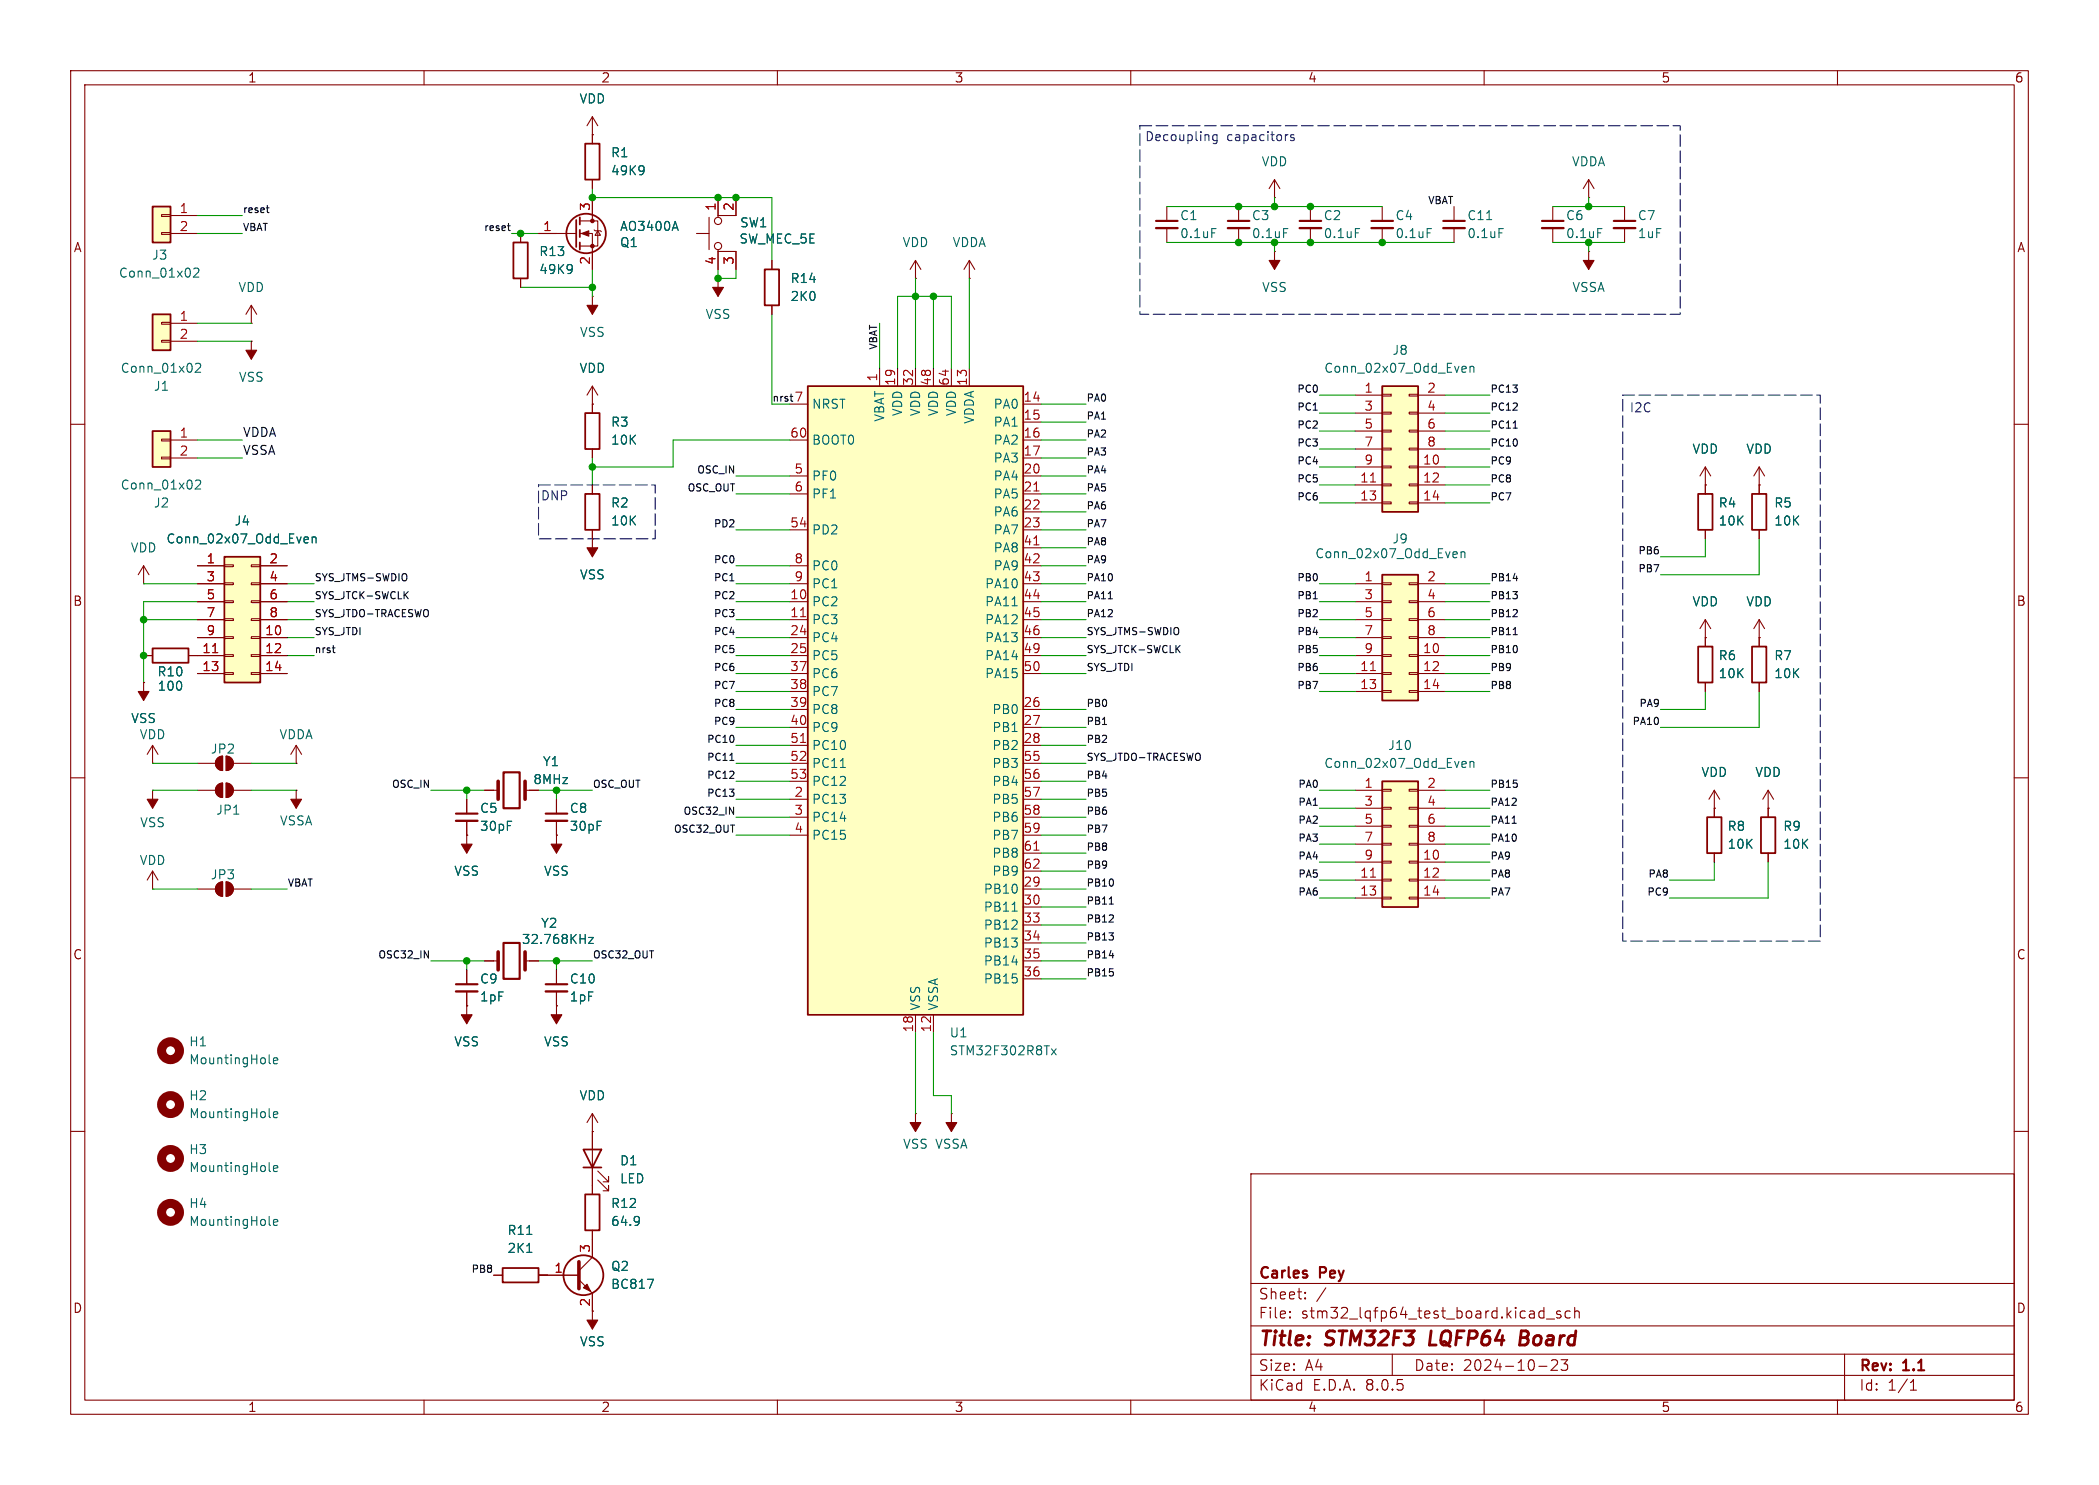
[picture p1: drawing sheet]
<svg xmlns="http://www.w3.org/2000/svg" width="297mm" height="210mm" viewBox="0 0 297 210" stroke-linecap="round" stroke-linejoin="round" font-family="sans-serif">
<g fill="none" stroke="#840000" stroke-width=".15">
<path d="M10 10h277v190h-277zM12 12h273v186h-273zM60 10v2M83.8 19.1h.1M83.8 16.5v3.8M83.8 16.5l-.7 1.3M83.8 16.5l.8 1.3M110 10v2M160 10v2M210 10v2M260 10v2M76.2 33h5.3"/>
<path d="M82 33h1.8v5.1M82 31.2h2.6v3.6h-2.6M83.8 25.4v1.3M83.8 27.9v3.3M84.1 32.5l.1 .1h.8l.1 .2M84.6 32.6l.4 .7h-.8zM10 60h2M83.8 57.2h.1M83.8 54.6l-.7 1.3M83.8 54.6v3.8M83.8 54.6l.8 1.3M285 60h2"/>
<path d="M83.8 63.5v1.3M83.8 68.6v1.3M83.8 74.9v1.3M10 110h2M21.6 108h.1M21.6 111.8h.1M21.6 105.4l-.8 1.3M21.6 105.4v2.6M21.6 111.8v2.5M21.6 105.4l.8 1.3M27.9 108h2.6M27.9 111.8h2.6"/>
<path d="M30.8 107.2l.3-.2 .4-.1v2.1a1.02 1.02 0 0 1-.9-.7 1.02 1.02 0 0 1 .2-1.1zM30.8 111l.3-.2 .4-.1v2.1a1.02 1.02 0 0 1-.9-.7 1.02 1.02 0 0 1 .2-1.1zM32 106.9a1.02 1.02 0 0 1 1 1.1 1.02 1.02 0 0 1-1 1zM32 110.7a1.02 1.02 0 0 1 1 1.1 1.02 1.02 0 0 1-1 1zM33 108h2.6M33 111.8h2.6M242.6 114.3v1.3M285 110h2M21.6 125.7h.1M21.6 123.2v2.5M21.6 123.2l-.8 1.3M21.6 123.2l.8 1.3"/>
<path d="M242.6 120.7v1.2M10 160h2M285 160h2M177 166h108v32h-108zM60 198v2M110 198v2M160 198v2M177 194.5h108M177 191.5h108M177 187.5h108M177 181.5h108M182.5 186.3h.1l-.1 .1"/>
<path d="M182.5 186.3v.1M182.5 185.5v.1M182.5 185.5h.1l-.1 .1M184.7 183.6v.1M184.7 183.6h-.1l.1 .1M184.7 182.8v.1M184.7 182.8h-.1l.1 .1M187.6 182.1l-1.3 2M197 191.5v3M210 198v2M217.7 193.2h1.2M218 185.4l.5 .1"/>
<path d="M218.5 184.9v1.5M218.5 186.3l-.5 .1M218.8 186.5h1.2M219.5 192.4l.2-.1 .5 .1a.41 .41 0 0 1 .1 .5l-.8 .9h.9M220.8 185.5l-.3-.1-.3 .2 .1 .2 .5 .2 .1 .1-.1 .2-.1 .1-.5-.1M220.9 192.3h.9l-.5 .6a.41 .41 0 0 1 .5 .3v.3l-.1 .2-.6 .1-.2-.1M222.2 185.5l-.5-.1-.2 .3v.4l.1 .2 .1 .1 .5-.1M222.8 185.5a.37 .37 0 0 1 .7 .1v.8M222.8 184.9v1.5M260 198v2M261 191.5v6.5M270.3 196.6h.9"/>
<path d="M270.3 195.5l.4-.4v1.5"/>
</g>
<path d="M202.5 188.2l-.2 2h.9M215.1 189.2h.7M215.8 189.2l.3 .1M215.9 188.2h-.6l-.3 2h.8l.2-.1M216 189.1l-.2 .1" fill="none" stroke="#840000" stroke-width=".4"/>
<g fill="none" stroke="#840000" stroke-width=".25">
<path d="M81.5 31.1v3.8M82 30.7v1.1M82 32.5v1M82 34.3v1M82.8 20.3h2v5.1h-2zM82.8 58.4h2v5.1h-2zM82.8 69.9h2v5h-2zM241.6 115.6h2v5.1h-2z"/>
<circle cx="82.9" cy="33" r="2.79"/>
</g>
<g fill="#840000" stroke="#840000" stroke-width=".15">
<path d="M82.3 33l1-.4v.8z"/>
<path d="M20.8 113h1.6l-.8 1.3z"/>
<path d="M32 106.9a1.02 1.02 0 0 1 1 1.1 1.02 1.02 0 0 1-1 1z"/>
<path d="M30.8 107.2l.3-.2 .4-.1v2.1a1.02 1.02 0 0 1-.9-.7 1.02 1.02 0 0 1 .2-1.1z"/>
<path d="M32 110.7a1.02 1.02 0 0 1 1 1.1 1.02 1.02 0 0 1-1 1z"/>
<path d="M30.8 111l.3-.2 .4-.1v2.1a1.02 1.02 0 0 1-.9-.7 1.02 1.02 0 0 1 .2-1.1z"/>
<circle cx="83.8" cy="34.8" r=".25"/>
<circle cx="83.8" cy="31.2" r=".25"/>
</g>
<path d="M91 23.5l.1 .1a1.07 1.07 0 0 1-.2 1M91.1 24l-.1 .2M95.5 31.3l.5 1.3" fill="none" stroke="#006464" stroke-width=".15"/>
<path d="M31.7 78.7h5.1v17.8h-5.1z" fill="#ffffc2"/>
<g fill="none" stroke="#840000" stroke-width=".15">
<path d="M31.7 79.9h1.3v.2h-1.3zM35.6 79.9h1.2v.2h-1.2zM20.3 96.5h.1M20.3 92.7h1.3M20.3 96.5v2.6M26.7 92.7h5M27.9 80h3.8M27.9 90.2h3.8M27.9 95.3h3.8M27.9 82.6h3.8M27.9 85.1h3.8M27.9 87.6h3.8"/>
<path d="M31.7 95.1h1.3v.3h-1.3zM31.7 92.6h1.3v.2h-1.3zM31.7 90h1.3v.3h-1.3zM31.7 87.5h1.3v.3h-1.3zM31.7 85h1.3v.2h-1.3zM31.7 82.4h1.3v.3h-1.3zM35.6 95.1h1.2v.3h-1.2zM35.6 92.6h1.2v.2h-1.2zM35.6 90h1.2v.3h-1.2zM35.6 87.5h1.2v.3h-1.2zM35.6 85h1.2v.2h-1.2zM35.6 82.4h1.2v.3h-1.2z"/>
<path d="M36.8 80h3.8M36.8 90.2h3.8M36.8 92.7h3.8M36.8 95.3h3.8M36.8 82.6h3.8M36.8 85.1h3.8M36.8 87.6h3.8M41.9 111.8h.1M41.9 108h.1M41.9 105.4v2.6M41.9 111.8v2.5M41.9 105.4l-.8 1.3"/>
<path d="M41.9 105.4l.8 1.3M129.5 157.5h.1M129.5 157.5v2.5M134.6 157.5h.1M134.6 157.5v2.5"/>
</g>
<path d="M31.7 78.7h5.1v17.8h-5.1zM21.6 91.7h5.1v2h-5.1z" fill="none" stroke="#840000" stroke-width=".25"/>
<path d="M30.1 92.3h.7" fill="none" stroke="#a90000" stroke-width=".15"/>
<path d="M43.2 75.9l.4 .1v.2l-.6 .2M43.6 76.7l-.4 .1M44.2 76.1l.2-.2 .3 .1v.8M44.2 75.9v.9" fill="none" stroke="#006464" stroke-width=".15"/>
<g fill="#840000" stroke="#840000" stroke-width=".15">
<path d="M41.1 113h1.6l-.8 1.3z"/>
<path d="M19.6 97.8h1.5l-.8 1.3z"/>
<path d="M133.9 158.8h1.5l-.8 1.2z"/>
<path d="M128.8 158.8h1.5l-.8 1.2z"/>
</g>
<path d="M114.3 54.6h30.5v88.9h-30.5z" fill="#ffffc2"/>
<path d="M114.3 54.6h30.5v88.9h-30.5z" fill="none" stroke="#840000" stroke-width=".25"/>
<g fill="none" stroke="#840000" stroke-width=".15">
<path d="M111.8 57.2h2.5M124.5 52.1v2.5M127 52.1v2.5M129.5 52.1v2.5M132.1 52.1v2.5M134.6 52.1v2.5M137.2 52.1v2.5M144.8 57.2h2.5M144.8 59.7h2.5M111.8 62.2h2.5M111.8 67.3h2.5M111.8 69.9h2.5"/>
<path d="M111.8 74.9h2.5M144.8 62.2h2.5M144.8 64.8h2.5M144.8 67.3h2.5M144.8 69.9h2.5M144.8 72.4h2.5M144.8 74.9h2.5M144.8 77.5h2.5M111.8 85.1h2.5M111.8 87.6h2.5M111.8 90.2h2.5M111.8 92.7h2.5"/>
<path d="M111.8 95.3h2.5M111.8 97.8h2.5M111.8 80h2.5M111.8 82.6h2.5M144.8 85.1h2.5M144.8 87.6h2.5M144.8 90.2h2.5M144.8 92.7h2.5M144.8 95.3h2.5M144.8 80h2.5M144.8 82.6h2.5M111.8 113h2.5"/>
<path d="M111.8 100.3h2.5M111.8 102.9h2.5M111.8 105.4h2.5M111.8 115.6h2.5M111.8 118.1h2.5M111.8 108h2.5M111.8 110.5h2.5M144.8 113h2.5M144.8 100.3h2.5M144.8 102.9h2.5M144.8 105.4h2.5M144.8 115.6h2.5"/>
<path d="M144.8 118.1h2.5M144.8 108h2.5M144.8 110.5h2.5M144.8 125.7h2.5M144.8 128.3h2.5M144.8 130.8h2.5M144.8 133.4h2.5M144.8 135.9h2.5M144.8 138.4h2.5M144.8 120.7h2.5M144.8 123.2h2.5M129.5 143.5v2.6"/>
<path d="M132.1 143.5v2.6"/>
</g>
<path d="M146.3 69.4h.7M146.3 77.1h.7M113.3 87.2h.7M113.3 105h.7M146.3 120.2h.7" fill="none" stroke="#a90000" stroke-width=".15"/>
<path d="M143.2 85.7h.7M118.9 108.5h.7M143.2 128.8h.7M148.8 148.3l.6 .9M149.4 148.3l-.6 .9" fill="none" stroke="#006464" stroke-width=".15"/>
<path d="M21.6 61h2.5v5h-2.5z" fill="#ffffc2"/>
<path d="M35.6 48.3h.1M35.6 48.3v2.5M22.9 64.6h1.2v.3h-1.2zM22.9 62.1h1.2v.3h-1.2zM24.1 62.2h3.8M24.1 64.8h3.8" fill="none" stroke="#840000" stroke-width=".15"/>
<path d="M21.6 61h2.5v5h-2.5z" fill="none" stroke="#840000" stroke-width=".25"/>
<path d="M27.7 68l.1-.1h.4l.1 .1 .1 .3-.1 .1-.7 .8h.8" fill="none" stroke="#006464" stroke-width=".15"/>
<path d="M34.8 49.5h1.5l-.7 1.3z" fill="#840000" stroke="#840000" stroke-width=".15"/>
<path d="M21.6 44.5h2.5v5h-2.5z" fill="#ffffc2"/>
<path d="M22.9 48.1h1.2v.3h-1.2zM22.9 45.6h1.2v.2h-1.2zM24.1 45.7h3.8M24.1 48.3h3.8M35.6 45.7h.1M35.6 43.2l-.8 1.3M35.6 43.2v2.5M35.6 43.2l.7 1.3" fill="none" stroke="#840000" stroke-width=".15"/>
<path d="M21.6 44.5h2.5v5h-2.5z" fill="none" stroke="#840000" stroke-width=".25"/>
<path d="M27.7 51.5l.1-.1h.4l.1 .1 .1 .2-.1 .2-.7 .7h.8" fill="none" stroke="#006464" stroke-width=".15"/>
<path d="M21.6 29.2h2.5v5.1h-2.5z" fill="#ffffc2"/>
<g fill="none" stroke="#840000" stroke-width=".15">
<path d="M22.9 32.9h1.2v.2h-1.2zM22.9 30.4h1.2v.2h-1.2zM24.1 30.5h3.8M24.1 33h3.8M73.7 33v1.3M73.7 39.4v1.2M98.6 33h1.7M100.3 30.7v4.6M101.6 39.4h.1M101.6 35.3v.3h2.5v2.5M101.6 27.9v2.6M101.6 35.6v2.5"/>
<path d="M101.6 39.4v2.5M104.1 27.9v2.6h-2.5v.2M109.2 36.8v1.3M137.2 39.4h.1M137.2 36.8l-.8 1.3M137.2 36.8v2.6M137.2 36.8l.7 1.3M109.2 43.2v1.3M83.8 76.2h.1M83.8 76.2v2.5M20.3 82.6h.1M20.3 80l.8 1.3"/>
<path d="M20.3 80v2.6M20.3 80l-.7 1.3M66 118.1h.1M66 113v2.1M66 116.1v4.6M68.6 111.8h1.9M74.3 111.8h1.9M78.7 118.1h.1M78.7 113v2.1M78.7 116.1v4.6M27.9 125.7h2.6M30.8 125l.3-.2 .4-.1v2a1.02 1.02 0 0 1-.9-.6 1.02 1.02 0 0 1 .2-1.1z"/>
<path d="M32 124.7a1.02 1.02 0 0 1 1 1 1.02 1.02 0 0 1-1 1zM33 125.7h2.6M66 137.2v2M68.6 135.9h1.9M74.3 135.9h1.9M78.7 137.2v2M66 142.2h.1M66 140.2v4.6M78.7 142.2h.1M78.7 140.2v4.6M83.8 157.5v11.4M83.8 157.5l-.7 1.3"/>
<path d="M83.8 157.5l.8 1.3M83.8 160h.1M83.8 174v3.8l-1.9 1.9M84.6 166.9l1.5 1.5v-.8v.8h-.8M84.6 165.6l1.5 1.5v-.7v.7h-.8M69.8 180.3h1.3M76.2 180.3h5.7M81.9 181l1.9 1.9v5.1"/>
<circle cx="101.6" cy="31.2" r=".51"/>
<circle cx="101.6" cy="34.8" r=".51"/>
</g>
<g fill="none" stroke="#840000" stroke-width=".25">
<path d="M21.6 29.2h2.5v5.1h-2.5zM72.6 34.3h2.1v5.1h-2.1zM108.2 38.1h2v5.1h-2zM71.1 179.3h5.1v2.1h-5.1zM82.5 162.6h2.6l-1.3 2.5zM82.5 165.1h2.6M82.8 168.9h2v5.1h-2z"/>
<circle cx="82.5" cy="180.3" r="2.82"/>
</g>
<g fill="none" stroke="#006464" stroke-width=".15">
<path d="M27.4 38l.2-.1h.3l.2 .1v.3v.2l-.7 .7h.7M80.8 37.5h.1a1.07 1.07 0 0 1-.1 1.1M81 38l-.2 .1M83.3 132.6h.7l-.7 .8h.7M38.1 150.3l.2 .1M38.1 157.9l.2 .2M38.7 150l.6-.1-.1-.2-.3-.1-.2 .2 .1 .6h.4M38.7 157.6l.6-.1-.1-.2-.3-.1-.2 .2 .1 .6h.4M38.1 165.5l.2 .2M38.1 173.1l.2 .2M38.7 165.3l.6-.2-.1-.2-.3-.1-.2 .2 .1 .6h.4M38.7 172.9l.6-.1-.1-.3h-.3l-.2 .1 .1 .6h.4"/>
<path d="M74.5 174.6h.8M74.5 177.1h.8M90.3 172.1l.1 .1a1.07 1.07 0 0 1-.1 1M90.5 172.6l-.2 .2M91.6 180.9h.9l-.6 1.3"/>
</g>
<g fill="#840000" stroke="#840000" stroke-width=".15">
<path d="M83.1 77.5h1.5l-.8 1.2z"/>
<path d="M78 143.5h1.5l-.8 1.3z"/>
<path d="M65.3 143.5h1.5l-.8 1.3z"/>
<path d="M65.3 119.4h1.5l-.8 1.3z"/>
<path d="M32 124.7a1.02 1.02 0 0 1 1 1 1.02 1.02 0 0 1-1 1z"/>
<path d="M30.8 125l.3-.2 .4-.1v2a1.02 1.02 0 0 1-.9-.6 1.02 1.02 0 0 1 .2-1.1z"/>
<path d="M78 119.4h1.5l-.8 1.3z"/>
<path d="M83.1 186.7h1.5l-.8 1.3z"/>
<path d="M82.5 182.1l.6-.5 .5 1z"/>
<path d="M100.8 40.6h1.6l-.8 1.3z"/>
</g>
<path d="M64.5 115.1h3.1M71.2 109.2h2.3v5.1h-2.3zM77.2 115.1h3.1M64.5 139.2h3.1M71.2 133.4h2.3v5h-2.3zM77.2 139.2h3.1" fill="none" stroke="#840000" stroke-width=".3"/>
<path d="M70.5 110.5v2.5M74.3 110.5v2.5M70.5 134.6v2.6M74.3 134.6v2.6M81.9 178.4v3.8" fill="none" stroke="#840000" stroke-width=".51"/>
<path d="M64.5 116.1h3.1M77.2 116.1h3.1M64.5 140.2h3.1M77.2 140.2h3.1" fill="none" stroke="#840000" stroke-width=".33"/>
<g fill="none" stroke="#840000" stroke-width="1.3">
<circle cx="24.1" cy="156.2" r="1.27"/>
<circle cx="24.1" cy="148.6" r="1.27"/>
<circle cx="24.1" cy="163.8" r="1.27"/>
<circle cx="24.1" cy="171.4" r="1.27"/>
</g>
<path d="M195.6 110.5h5.1v17.8h-5.1z" fill="#ffffc2"/>
<g fill="none" stroke="#840000" stroke-width=".15">
<path d="M129.5 39.4h.1M129.5 36.8l-.7 1.3M129.5 36.8v2.6M129.5 36.8l.8 1.3M180.3 35.6h.1M180.3 35.6v2.5M185.4 29.2v2M185.4 32.3v2M224.8 27.9h.1M224.8 25.4l.8 1.3M224.8 25.4v2.5M224.8 25.4l-.8 1.3"/>
<path d="M229.9 29.2v2M229.9 32.3v2M191.8 111.8h3.8M191.8 114.3h3.8M191.8 116.8h3.8M191.8 119.4h3.8M195.6 119.3h1.2v.2h-1.2zM195.6 116.7h1.2v.3h-1.2zM195.6 114.2h1.2v.2h-1.2zM195.6 111.6h1.2v.3h-1.2zM199.4 119.3h1.3v.2h-1.3zM199.4 116.7h1.3v.3h-1.3z"/>
<path d="M199.4 114.2h1.3v.2h-1.3zM199.4 111.6h1.3v.3h-1.3zM200.7 111.8h3.8M200.7 114.3h3.8M200.7 116.8h3.8M200.7 119.4h3.8M191.8 121.9h3.8M191.8 124.5h3.8M191.8 127h3.8M195.6 126.9h1.2v.2h-1.2zM195.6 124.3h1.2v.3h-1.2zM195.6 121.8h1.2v.2h-1.2z"/>
<path d="M199.4 126.9h1.3v.2h-1.3zM199.4 124.3h1.3v.3h-1.3zM199.4 121.8h1.3v.2h-1.3zM200.7 121.9h3.8M200.7 124.5h3.8M200.7 127h3.8"/>
</g>
<path d="M195.6 110.5h5.1v17.8h-5.1z" fill="none" stroke="#840000" stroke-width=".25"/>
<path d="M193.9 124h.7" fill="none" stroke="#a90000" stroke-width=".15"/>
<path d="M191.8 32.3h.6M207 107.7h.4l.1 .3-.6 .1M207.4 108.5h-.4M208 107.8l.2-.1h.3l.1 .8M208 107.7v.8" fill="none" stroke="#006464" stroke-width=".15"/>
<path d="M183.9 32.3h3M228.3 32.3h3.1" fill="none" stroke="#840000" stroke-width=".33"/>
<path d="M183.9 31.2h3M228.3 31.2h3.1" fill="none" stroke="#840000" stroke-width=".3"/>
<path d="M179.6 36.8h1.5l-.8 1.3z" fill="#840000" stroke="#840000" stroke-width=".15"/>
<path d="M195.6 81.3h5.1v17.8h-5.1z" fill="#ffffc2"/>
<g fill="none" stroke="#840000" stroke-width=".15">
<path d="M165.1 29.2v2M165.1 32.3v2M175.3 29.2v2M175.3 32.3v2M180.3 27.9h.1M180.3 25.4l.8 1.3M180.3 25.4v2.5M180.3 25.4l-.7 1.3M219.7 29.2v2M219.7 32.3v2M224.8 35.6h.1M224.8 35.6v2.5"/>
<path d="M83.8 41.9h.1M83.8 41.9v2.6M241.3 68.6h.1M241.3 66l-.8 1.3M241.3 66v3.9M241.3 74.9v1.3M241.3 66l.8 1.3M248.9 68.6h.1M248.9 66l-.7 1.3M248.9 66v3.9M248.9 74.9v1.3M248.9 66l.8 1.3"/>
<path d="M191.8 82.6h3.8M191.8 92.7h3.8M191.8 95.3h3.8M191.8 97.8h3.8M191.8 85.1h3.8M191.8 87.6h3.8M191.8 90.2h3.8M195.6 97.7h1.2v.2h-1.2zM195.6 95.1h1.2v.3h-1.2zM195.6 92.6h1.2v.2h-1.2zM195.6 90h1.2v.3h-1.2zM195.6 87.5h1.2v.3h-1.2z"/>
<path d="M195.6 85h1.2v.2h-1.2zM195.6 82.4h1.2v.3h-1.2zM199.4 97.7h1.3v.2h-1.3zM199.4 95.1h1.3v.3h-1.3zM199.4 92.6h1.3v.2h-1.3zM199.4 90h1.3v.3h-1.3zM199.4 87.5h1.3v.3h-1.3zM199.4 85h1.3v.2h-1.3zM199.4 82.4h1.3v.3h-1.3zM200.7 82.6h3.8M200.7 92.7h3.8M200.7 95.3h3.8"/>
<path d="M200.7 97.8h3.8M200.7 85.1h3.8M200.7 87.6h3.8M200.7 90.2h3.8M241.3 90.2h.1M241.3 87.6v3.8M241.3 96.5v1.3M241.3 87.6l-.8 1.3M241.3 87.6l.8 1.3M248.9 90.2h.1M248.9 87.6v3.8M248.9 96.5v1.3"/>
<path d="M248.9 87.6l-.7 1.3M248.9 87.6l.8 1.3M242.6 114.3h.1M242.6 111.8l-.8 1.2M242.6 111.8v2.5M242.6 111.8l.7 1.2M250.2 114.3h.1M250.2 111.8l-.8 1.2M250.2 111.8v3.8M250.2 111.8l.8 1.2M250.2 120.7v1.2"/>
</g>
<path d="M240.3 69.9h2v5h-2zM247.9 69.9h2v5h-2zM195.6 81.3h5.1v17.8h-5.1zM240.3 91.4h2v5.1h-2zM247.9 91.4h2v5.1h-2zM249.2 115.6h2v5.1h-2z" fill="none" stroke="#840000" stroke-width=".25"/>
<path d="M193.9 94.8h.7" fill="none" stroke="#a90000" stroke-width=".15"/>
<path d="M171.5 32.3h.6M181.6 32.3h.6M226.1 32.3h.6M205.8 78l.3 .1 .1 .2-.6 .1M206.1 78.8l-.3 .1M206.7 78.1l.2-.1 .3 .1 .1 .8M206.7 78v.9" fill="none" stroke="#006464" stroke-width=".15"/>
<path d="M163.6 32.3h3M173.7 32.3h3.1M218.2 32.3h3" fill="none" stroke="#840000" stroke-width=".33"/>
<path d="M163.6 31.2h3M173.7 31.2h3.1M218.2 31.2h3" fill="none" stroke="#840000" stroke-width=".3"/>
<g fill="#840000" stroke="#840000" stroke-width=".15">
<path d="M83.1 43.2h1.5l-.8 1.3z"/>
<path d="M224 36.8h1.6l-.8 1.3z"/>
</g>
<path d="M195.6 54.6h5.1v17.8h-5.1z" fill="#ffffc2"/>
<g fill="none" stroke="#840000" stroke-width=".15">
<path d="M83.8 19.1h.1M83.8 19.1v1.2M73.7 33v1.3M73.7 39.4v1.2M76.2 33h2.5M83.8 25.4v1.3M83.8 27.9v2.6M83.8 35.6v2.5M101.6 27.9v2.6M101.6 35.6v2.5M104.1 27.9v2.6M104.1 35.6v2.5"/>
<path d="M109.2 36.8v1.3M195.6 29.2v2M195.6 32.3v2M205.7 29.2v2M205.7 32.3v2M83.8 57.2h.1M83.8 57.2v1.2M109.2 43.2v1.3M191.8 55.9h3.8M191.8 58.4h3.8M195.6 58.3h1.2v.2h-1.2zM195.6 55.8h1.2v.2h-1.2z"/>
<path d="M199.4 58.3h1.3v.2h-1.3zM199.4 55.8h1.3v.2h-1.3zM200.7 55.9h3.8M200.7 58.4h3.8M83.8 76.2h.1M83.8 63.5v1.3M83.8 68.6v1.3M83.8 74.9v1.3M191.8 66h3.8M191.8 68.6h3.8M191.8 71.1h3.8M191.8 61h3.8"/>
<path d="M191.8 63.5h3.8M195.6 71h1.2v.2h-1.2zM195.6 68.5h1.2v.2h-1.2zM195.6 65.9h1.2v.3h-1.2zM195.6 63.4h1.2v.2h-1.2zM195.6 60.8h1.2v.3h-1.2zM199.4 71h1.3v.2h-1.3zM199.4 68.5h1.3v.2h-1.3zM199.4 65.9h1.3v.3h-1.3zM199.4 63.4h1.3v.2h-1.3zM199.4 60.8h1.3v.3h-1.3zM200.7 66h3.8"/>
<path d="M200.7 68.6h3.8M200.7 71.1h3.8M200.7 61h3.8M200.7 63.5h3.8M241.3 68.6h.1M241.3 68.6v1.3M241.3 74.9v1.3M248.9 68.6h.1M248.9 68.6v1.3M248.9 74.9v1.3M20.3 96.5h.1M20.3 92.7h1.3"/>
<path d="M26.7 92.7h5M27.9 80h3.8M27.9 90.2h3.8M27.9 95.3h3.8M27.9 82.6h3.8M27.9 85.1h3.8M27.9 87.6h3.8M36.8 92.7h3.8M36.8 80h3.8M36.8 90.2h3.8M36.8 95.3h3.8M36.8 82.6h3.8"/>
<path d="M36.8 85.1h3.8M36.8 87.6h3.8M241.3 90.2h.1M241.3 90.2v1.2M241.3 96.5v1.3M248.9 90.2h.1M248.9 90.2v1.2M248.9 96.5v1.3M66 118.1h.1M66 113v2.1M66 116.1v2M68.6 111.8h1.2"/>
<path d="M74.9 111.8h1.3M78.7 118.1h.1M78.7 113v2.1M78.7 116.1v2M242.6 114.3h.1M242.6 114.3v1.3M250.2 114.3h.1M250.2 114.3v1.3M66 137.2v2M68.6 135.9h1.2M74.9 135.9h1.3M78.7 137.2v2"/>
<path d="M242.6 120.7v1.2M250.2 120.7v1.2M66 142.2h.1M66 140.2v2M78.7 142.2h.1M78.7 140.2v2M83.8 160h.1M83.8 160v2.6M83.8 165.1v3.8M83.8 174v3.8M69.8 180.3h1.3M76.2 180.3h5.7"/>
<path d="M83.8 182.9v2.5"/>
</g>
<path d="M195.6 54.6h5.1v17.8h-5.1z" fill="none" stroke="#840000" stroke-width=".25"/>
<path d="M193.9 68.2h.7M30.1 92.3h.7" fill="none" stroke="#a90000" stroke-width=".15"/>
<g fill="none" stroke="#006464" stroke-width=".15">
<path d="M80.8 37.5h.1a1.07 1.07 0 0 1-.1 1.1M81 38l-.2 .1M91 23.5l.1 .1a1.07 1.07 0 0 1-.2 1M91.1 24l-.1 .2M95.5 31.3l.5 1.3M201.9 32.3h.6M210.4 31.1h.7M212.1 32.3h.6M207 51.8l.4 .1 .1 .2-.6 .1M207.4 52.6h-.4M208 51.9l.2-.1 .3 .1 .1 .7M208 51.8v.8"/>
<path d="M43.2 75.9l.4 .1v.2l-.6 .2M43.6 76.7l-.4 .1M44.2 76.1l.2-.2 .3 .1v.8M44.2 75.9v.9M83.3 132.6h.7l-.7 .8h.7M74.5 174.6h.8M74.5 177.1h.8M90.3 172.1l.1 .1a1.07 1.07 0 0 1-.1 1M90.5 172.6l-.2 .2M91.6 180.9h.9l-.6 1.3"/>
</g>
<path d="M194.1 32.3h3M204.2 32.3h3.1" fill="none" stroke="#840000" stroke-width=".33"/>
<path d="M194.1 31.2h3M204.2 31.2h3.1" fill="none" stroke="#840000" stroke-width=".3"/>
<g fill="none" stroke="#0f0f0f" stroke-width=".15">
<path d="M37.7 29.4h.4M37.9 30l.2 .1M71.8 31.9h.4M72 32.5l.2 .1M214.1 60.5h.6M47 91.6h.4M47.2 92.3h.2M57.3 84.1l.5 .6M57.4 81.2a.72 .72 0 0 1 0 .9M57.8 83.7l-.6 .5M156.8 84.7h.6M166.5 91.7l.5 .6"/>
<path d="M166.6 88.8a.72 .72 0 0 1 0 .9M167 91.3l-.6 .6M185.8 84.7h.6M214.1 81.8h.6M214.1 89.8h.6M103.3 107.5h.5M156 102.5h.6M214 116.4h.5M157 127.9h.5M157 135.1h.6"/>
</g>
<path d="M172.2 19v1.1l-.2 .2h-.3M172.2 19.1l-.4-.1-.2 .3v.3l.1 .2h.5M182.1 19h.1M183.1 19.1l-.3-.1-.2 .2 .1 .2 .4 .1v.3h-.5" fill="none" stroke="#0000c2" stroke-width=".15"/>
<path d="M161.3 17.8h76.4v26.7h-76.4zM229.6 55.9h28v77.2h-28zM76.2 68.6h16.5v7.6h-16.5z" fill="none" stroke="#0000c2" stroke-width=".15" stroke-dasharray="1.7 .6"/>
<g fill="none" stroke="#009600" stroke-width=".15">
<path d="M27.9 33h6.4M27.9 30.5h6.4M72.4 33h3.8M83.8 26.7v1.2h25.4v8.9M83.8 38.1v3.8M101.6 38.1v1.3h2.5v-1.3M129.5 39.4v12.7M137.2 39.4v12.7M165.1 29.2h30.5M165.1 34.3h40.6M180.3 27.9v1.3M180.3 34.3v1.3"/>
<path d="M219.7 29.2h10.2M219.7 34.3h10.2M224.8 27.9v1.3M224.8 34.3v1.3M27.9 48.3h7.7M27.9 45.7h7.7M73.7 40.6h10.1M109.2 44.5v12.7h2.6M124.5 45.7v6.4M127 52.1v-10.2h7.6v10.2M132.1 41.9v10.2M147.3 59.7h6.4"/>
<path d="M147.3 57.2h6.4M186.7 58.4h5.1M186.7 55.9h5.1M204.5 58.4h6.3M204.5 55.9h6.3M27.9 62.2h6.4M27.9 64.8h6.4M83.8 64.8v3.8M104.1 67.3h7.7M104.1 74.9h7.7M104.1 69.9h7.7M111.8 62.2h-16.6v3.8h-11.4"/>
<path d="M147.3 62.2h6.4M147.3 64.8h6.4M147.3 67.3h6.4M147.3 77.5h6.4M147.3 72.4h6.4M147.3 74.9h6.4M147.3 69.9h6.4M186.7 61h5.1M186.7 66h5.1M186.7 63.5h5.1M186.7 71.1h5.1M186.7 68.6h5.1"/>
<path d="M204.5 61h6.3M204.5 66h6.3M204.5 63.5h6.3M204.5 71.1h6.3M204.5 68.6h6.3M241.3 76.2v2.5h-6.4M248.9 76.2v5.1h-14M20.3 87.6h7.6M20.3 82.6h7.6M27.9 85.1h-7.6v11.4M40.6 87.6h3.8M40.6 90.2h3.8"/>
<path d="M40.6 92.7h3.8M40.6 85.1h3.8M40.6 82.6h3.8M104.1 87.6h7.7M104.1 97.8h7.7M104.1 95.3h7.7M104.1 90.2h7.7M104.1 92.7h7.7M104.1 85.1h7.7M104.1 82.6h7.7M104.1 80h7.7M147.3 87.6h6.4"/>
<path d="M147.3 95.3h6.4M147.3 90.2h6.4M147.3 92.7h6.4M147.3 85.1h6.4M147.3 82.6h6.4M147.3 80h6.4M186.7 87.6h5.1M186.7 97.8h5.1M186.7 95.3h5.1M186.7 90.2h5.1M186.7 92.7h5.1M186.7 85.1h5.1"/>
<path d="M186.7 82.6h5.1M204.5 87.6h6.3M204.5 97.8h6.3M204.5 95.3h6.3M204.5 90.2h6.3M204.5 92.7h6.3M204.5 85.1h6.3M204.5 82.6h6.3M241.3 97.8v2.5h-6.4M248.9 97.8v5.1h-14M21.6 111.8h6.3M21.6 108h6.3"/>
<path d="M35.6 111.8h6.3M35.6 108h6.3M61 111.8h7.6M66 111.8v1.2M76.2 111.8h7.6M78.7 111.8v1.2M104.1 102.9h7.7M104.1 100.3h7.7M104.1 110.5h7.7M104.1 108h7.7M104.1 105.4h7.7M104.1 115.6h7.7"/>
<path d="M104.1 113h7.7M104.1 118.1h7.7M147.3 102.9h6.4M147.3 100.3h6.4M147.3 110.5h6.4M147.3 108h6.4M147.3 105.4h6.4M147.3 115.6h6.4M147.3 113h6.4M147.3 118.1h6.4M186.7 116.8h5.1M186.7 111.8h5.1"/>
<path d="M186.7 114.3h5.1M186.7 119.4h5.1M204.5 116.8h6.3M204.5 111.8h6.3M204.5 114.3h6.3M204.5 119.4h6.3M21.6 125.7h6.3M35.6 125.7h5M61 135.9h7.6M66 135.9v1.3M76.2 135.9h7.6M78.7 135.9v1.3"/>
<path d="M147.3 135.9h6.4M147.3 130.8h6.4M147.3 138.4h6.4M147.3 133.4h6.4M147.3 125.7h6.4M147.3 128.3h6.4M147.3 123.2h6.4M147.3 120.7h6.4M186.7 124.5h5.1M186.7 127h5.1M186.7 121.9h5.1M204.5 124.5h6.3"/>
<path d="M204.5 127h6.3M204.5 121.9h6.3M242.6 121.9v2.6h-6.4M250.2 121.9v5.1h-14M129.5 146.1v11.4M132.1 146.1v8.8h2.5v2.6M76.2 180.3h1.3"/>
</g>
<g fill="#009600" stroke="#009600" stroke-width=".15">
<circle cx="175.3" cy="34.3" r=".46"/>
<circle cx="195.6" cy="34.3" r=".46"/>
<circle cx="224.8" cy="29.2" r=".46"/>
<circle cx="224.8" cy="34.3" r=".46"/>
<circle cx="175.3" cy="29.2" r=".46"/>
<circle cx="180.3" cy="34.3" r=".46"/>
<circle cx="185.4" cy="29.2" r=".46"/>
<circle cx="180.3" cy="29.2" r=".46"/>
<circle cx="185.4" cy="34.3" r=".46"/>
<circle cx="132.1" cy="41.9" r=".46"/>
<circle cx="104.1" cy="27.9" r=".46"/>
<circle cx="101.6" cy="27.9" r=".46"/>
<circle cx="101.6" cy="39.4" r=".46"/>
<circle cx="129.5" cy="41.9" r=".46"/>
<circle cx="78.7" cy="111.8" r=".46"/>
<circle cx="66" cy="135.9" r=".46"/>
<circle cx="66" cy="111.8" r=".46"/>
<circle cx="78.7" cy="135.9" r=".46"/>
<circle cx="73.7" cy="33" r=".46"/>
<circle cx="20.3" cy="87.6" r=".46"/>
<circle cx="20.3" cy="92.7" r=".46"/>
<circle cx="83.8" cy="66" r=".46"/>
<circle cx="83.8" cy="27.9" r=".46"/>
<circle cx="83.8" cy="40.6" r=".46"/>
</g>
<g font-size="2.8" fill="#840000">
<text x="178" y="190.9">Title:</text>
<text x="187.7" y="190.9">STM32F3</text>
<text x="203.1" y="190.9">LQFP64</text>
<text x="216.7" y="190.9">Board</text>
</g>
<g font-size="2.1" fill="#840000">
<text x="178" y="184">Sheet:</text>
<text x="178" y="181.2">Carles</text>
<text x="186.8" y="181.2">Pey</text>
<text x="178" y="186.7">File:</text>
<text x="184.1" y="186.7">stm32_lqfp64_test_board.kicad_sch</text>
<text x="178" y="196.9">KiCad</text>
<text x="178" y="194.1">Size:</text>
<text x="184.7" y="194.1">A4</text>
<text x="185.7" y="196.9">E.D.A.</text>
<text x="193.3" y="196.9">8.0.5</text>
<text x="200" y="194.1">Date:</text>
<text x="207" y="194.1">2024-10-23</text>
<text x="263" y="194.3">Rev:</text>
<text x="263" y="196.9">Id:</text>
<text x="267.1" y="196.9">1/1</text>
<text x="269.4" y="194.3">1.1</text>
</g>
<g font-size="1.8" fill="#840000">
<text x="35" y="11.9">1</text>
<text x="85" y="11.9">2</text>
<text x="135" y="11.9">3</text>
<text x="185" y="11.9">4</text>
<text x="235" y="11.9">5</text>
<text x="285" y="11.9">6</text>
<text x="10.3" y="35.9">A</text>
<text x="285.3" y="35.9">A</text>
<text x="10.3" y="85.9">B</text>
<text x="285.3" y="85.9">B</text>
<text x="10.3" y="135.9">C</text>
<text x="285.3" y="135.9">C</text>
<text x="10.3" y="185.9">D</text>
<text x="83.6" y="184.9" transform="rotate(-90 83.6 184.9)">2</text>
<text x="285.3" y="185.9">D</text>
<text x="35" y="199.9">1</text>
<text x="85" y="199.9">2</text>
<text x="135" y="199.9">3</text>
<text x="185" y="199.9">4</text>
<text x="235" y="199.9">5</text>
<text x="285" y="199.9">6</text>
</g>
<g font-size="1.8" fill="#006464">
<text x="81.9" y="14.8">VDD</text>
<text x="86.4" y="22.5">R1</text>
<text x="178.4" y="23.7">VDD</text>
<text x="222.3" y="23.7">VDDA</text>
<text x="86.4" y="25">49K9</text>
<text x="87.6" y="32.9">AO3400A</text>
<text x="87.6" y="35.2">Q1</text>
<text x="104.5" y="34.6">SW_MEC_5E</text>
<text x="104.6" y="32.4">SW1</text>
<text x="127.6" y="35.2">VDD</text>
<text x="134.7" y="35.2">VDDA</text>
<text x="166.9" y="31.3">C1</text>
<text x="166.9" y="33.9">0.1uF</text>
<text x="177" y="31.3">C3</text>
<text x="177" y="33.9">0.1uF</text>
<text x="187.2" y="31.3">C2</text>
<text x="187.2" y="33.9">0.1uF</text>
<text x="197.4" y="31.3">C4</text>
<text x="197.4" y="33.9">0.1uF</text>
<text x="207.5" y="31.3">C11</text>
<text x="207.5" y="33.9">0.1uF</text>
<text x="221.5" y="31.3">C6</text>
<text x="221.5" y="33.9">0.1uF</text>
<text x="231.7" y="31.3">C7</text>
<text x="231.7" y="33.9">1uF</text>
<text x="16.7" y="39.5">Conn_01x02</text>
<text x="21.4" y="36.9">J3</text>
<text x="33.6" y="41.5">VDD</text>
<text x="76.2" y="39">49K9</text>
<text x="76.2" y="36.4">R13</text>
<text x="111.8" y="40.2">R14</text>
<text x="178.5" y="41.5">VSS</text>
<text x="222.4" y="41.5">VSSA</text>
<text x="82" y="47.9">VSS</text>
<text x="99.7" y="45.3">VSS</text>
<text x="111.8" y="42.8">2K0</text>
<text x="17" y="52.9">Conn_01x02</text>
<text x="81.9" y="52.9">VDD</text>
<text x="187.3" y="52.9">Conn_02x07_Odd_Even</text>
<text x="196.9" y="50.4">J8</text>
<text x="21.7" y="55.5">J1</text>
<text x="33.7" y="54.2">VSS</text>
<text x="114.8" y="58">NRST</text>
<text x="125.3" y="59.7" transform="rotate(-90 125.3 59.7)">VBAT</text>
<text x="127.9" y="58.9" transform="rotate(-90 127.9 58.9)">VDD</text>
<text x="130.4" y="58.9" transform="rotate(-90 130.4 58.9)">VDD</text>
<text x="132.9" y="58.9" transform="rotate(-90 132.9 58.9)">VDD</text>
<text x="135.5" y="58.9" transform="rotate(-90 135.5 58.9)">VDD</text>
<text x="140.5" y="58">PA0</text>
<text x="86.4" y="60.6">R3</text>
<text x="86.4" y="63.1">10K</text>
<text x="114.8" y="63.1">BOOT0</text>
<text x="138" y="60" transform="rotate(-90 138 60)">VDDA</text>
<text x="140.5" y="60.6">PA1</text>
<text x="140.5" y="63.1">PA2</text>
<text x="140.5" y="65.6">PA3</text>
<text x="239.4" y="64.4">VDD</text>
<text x="247" y="64.4">VDD</text>
<text x="17" y="69.4">Conn_01x02</text>
<text x="21.7" y="72">J2</text>
<text x="86.4" y="72">R2</text>
<text x="114.8" y="68.2">PF0</text>
<text x="114.8" y="70.7">PF1</text>
<text x="140.5" y="68.2">PA4</text>
<text x="140.5" y="70.7">PA5</text>
<text x="243.1" y="72">R4</text>
<text x="251" y="72">R5</text>
<text x="23.5" y="77.1">Conn_02x07_Odd_Even</text>
<text x="33.1" y="74.5">J4</text>
<text x="86.4" y="74.5">10K</text>
<text x="114.8" y="75.8">PD2</text>
<text x="140.5" y="73.3">PA6</text>
<text x="140.5" y="75.8">PA7</text>
<text x="196.9" y="77.1">J9</text>
<text x="243.1" y="74.5">10K</text>
<text x="251" y="74.5">10K</text>
<text x="18.4" y="78.3">VDD</text>
<text x="82" y="82.1">VSS</text>
<text x="114.8" y="80.9">PC0</text>
<text x="114.8" y="83.4">PC1</text>
<text x="139.3" y="83.4">PA10</text>
<text x="140.5" y="78.3">PA8</text>
<text x="140.5" y="80.9">PA9</text>
<text x="186" y="79.2">Conn_02x07_Odd_Even</text>
<text x="114.8" y="86">PC2</text>
<text x="114.8" y="88.5">PC3</text>
<text x="139.3" y="86">PA11</text>
<text x="139.3" y="88.5">PA12</text>
<text x="239.4" y="86">VDD</text>
<text x="247" y="86">VDD</text>
<text x="22.2" y="95.9">R10</text>
<text x="114.8" y="91">PC4</text>
<text x="114.8" y="93.6">PC5</text>
<text x="139.3" y="91">PA13</text>
<text x="139.3" y="93.6">PA14</text>
<text x="243.1" y="93.6">R6</text>
<text x="251" y="93.6">R7</text>
<text x="22.2" y="97.9">100</text>
<text x="114.8" y="96.1">PC6</text>
<text x="114.8" y="98.7">PC7</text>
<text x="114.8" y="101.2">PC8</text>
<text x="139.3" y="96.1">PA15</text>
<text x="140.3" y="101.2">PB0</text>
<text x="243.1" y="96.1">10K</text>
<text x="251" y="96.1">10K</text>
<text x="18.5" y="102.5">VSS</text>
<text x="19.7" y="104.7">VDD</text>
<text x="29.7" y="106.8">JP2</text>
<text x="39.4" y="104.7">VDDA</text>
<text x="114.8" y="103.7">PC9</text>
<text x="114.8" y="106.3">PC10</text>
<text x="140.3" y="103.7">PB1</text>
<text x="140.3" y="106.3">PB2</text>
<text x="196.3" y="106.3">J10</text>
<text x="75.4" y="111.1">8MHz</text>
<text x="76.7" y="108.6">Y1</text>
<text x="114.8" y="113.9">PC13</text>
<text x="114.8" y="108.8">PC11</text>
<text x="114.8" y="111.4">PC12</text>
<text x="140.3" y="108.8">PB3</text>
<text x="140.3" y="111.4">PB4</text>
<text x="140.3" y="113.9">PB5</text>
<text x="187.3" y="108.8">Conn_02x07_Odd_Even</text>
<text x="240.7" y="110.1">VDD</text>
<text x="248.3" y="110.1">VDD</text>
<text x="19.7" y="117.2">VSS</text>
<text x="30.5" y="115.4">JP1</text>
<text x="39.5" y="116.9">VSSA</text>
<text x="67.8" y="115.2">C5</text>
<text x="67.8" y="117.7">30pF</text>
<text x="80.5" y="115.2">C8</text>
<text x="80.5" y="117.7">30pF</text>
<text x="114.8" y="116.4">PC14</text>
<text x="114.8" y="119">PC15</text>
<text x="140.3" y="116.4">PB6</text>
<text x="140.3" y="119">PB7</text>
<text x="244.4" y="117.7">R8</text>
<text x="252.2" y="117.7">R9</text>
<text x="19.7" y="122.5">VDD</text>
<text x="29.7" y="124.6">JP3</text>
<text x="64.2" y="124.1">VSS</text>
<text x="76.9" y="124.1">VSS</text>
<text x="140.3" y="121.5">PB8</text>
<text x="140.3" y="124.1">PB9</text>
<text x="244.4" y="120.2">10K</text>
<text x="252.2" y="120.2">10K</text>
<text x="76.5" y="131.4">Y2</text>
<text x="139.1" y="126.6">PB10</text>
<text x="139.1" y="129.1">PB11</text>
<text x="139.1" y="131.7">PB12</text>
<text x="73.8" y="133.7">32.768KHz</text>
<text x="139.1" y="134.2">PB13</text>
<text x="139.1" y="136.8">PB14</text>
<text x="67.8" y="139.3">C9</text>
<text x="67.8" y="141.8">1pF</text>
<text x="80.5" y="141.8">1pF</text>
<text x="80.5" y="139.3">C10</text>
<text x="130.4" y="143" transform="rotate(-90 130.4 143)">VSS</text>
<text x="132.9" y="143" transform="rotate(-90 132.9 143)">VSSA</text>
<text x="139.1" y="139.3">PB15</text>
<text x="26.7" y="148.2">H1</text>
<text x="64.2" y="148.2">VSS</text>
<text x="76.9" y="148.2">VSS</text>
<text x="134.3" y="146.9">U1</text>
<text x="134.3" y="149.5">STM32F302R8Tx</text>
<text x="26.7" y="150.7">MountingHole</text>
<text x="26.7" y="155.8">H2</text>
<text x="81.9" y="155.8">VDD</text>
<text x="26.7" y="158.3">MountingHole</text>
<text x="26.7" y="163.4">H3</text>
<text x="26.7" y="166">MountingHole</text>
<text x="87.6" y="165">D1</text>
<text x="87.6" y="167.6">LED</text>
<text x="127.7" y="162.7">VSS VSSA</text>
<text x="26.7" y="171">H4</text>
<text x="26.7" y="173.6">MountingHole</text>
<text x="86.4" y="173.6">64.9</text>
<text x="86.4" y="171">R12</text>
<text x="71.7" y="174.9">R11</text>
<text x="71.7" y="177.4">2K1</text>
<text x="86.4" y="179.9">Q2</text>
<text x="86.4" y="182.5">BC817</text>
<text x="82" y="190.6">VSS</text>
</g>
<g font-size="1.8" fill="#0000c2">
<text x="161.9" y="20.2">Decoupling</text>
<text x="173.6" y="20.2">capacitors</text>
<text x="230.5" y="58.5">I2C</text>
<text x="76.4" y="71">DNP</text>
</g>
<g font-size="1.8" fill="#a90000">
<text x="83.6" y="29.9" transform="rotate(-90 83.6 29.9)">3</text>
<text x="101.3" y="29.9" transform="rotate(-90 101.3 29.9)">1</text>
<text x="103.9" y="29.9" transform="rotate(-90 103.9 29.9)">2</text>
<text x="25.3" y="30.2">1</text>
<text x="25.3" y="32.8">2</text>
<text x="76.8" y="32.8">1</text>
<text x="83.6" y="37.5" transform="rotate(-90 83.6 37.5)">2</text>
<text x="101.3" y="37.5" transform="rotate(-90 101.3 37.5)">4</text>
<text x="103.9" y="37.5" transform="rotate(-90 103.9 37.5)">3</text>
<text x="25.3" y="45.5">1</text>
<text x="25.3" y="48">2</text>
<text x="124.2" y="54" transform="rotate(-90 124.2 54)">1</text>
<text x="126.7" y="54.7" transform="rotate(-90 126.7 54.7)">19</text>
<text x="129.3" y="54.7" transform="rotate(-90 129.3 54.7)">32</text>
<text x="131.8" y="54.7" transform="rotate(-90 131.8 54.7)">48</text>
<text x="134.4" y="54.7" transform="rotate(-90 134.4 54.7)">64</text>
<text x="136.9" y="54.7" transform="rotate(-90 136.9 54.7)">13</text>
<text x="144.7" y="56.9">14</text>
<text x="144.7" y="59.4">15</text>
<text x="193" y="55.6">1</text>
<text x="193" y="58.2">3</text>
<text x="201.9" y="55.6">2</text>
<text x="201.9" y="58.2">4</text>
<text x="25.3" y="62">1</text>
<text x="25.3" y="64.5">2</text>
<text x="111.7" y="62">60</text>
<text x="144.7" y="62">16</text>
<text x="144.7" y="64.5">17</text>
<text x="193" y="60.7">5</text>
<text x="193" y="63.2">7</text>
<text x="193" y="65.8">9</text>
<text x="201.3" y="65.8">10</text>
<text x="201.9" y="60.7">6</text>
<text x="201.9" y="63.2">8</text>
<text x="112.3" y="67.1">5</text>
<text x="112.3" y="69.6">6</text>
<text x="144.7" y="67.1">20</text>
<text x="144.7" y="69.6">21</text>
<text x="192.4" y="68.3">11</text>
<text x="192.4" y="70.9">13</text>
<text x="201.3" y="68.3">12</text>
<text x="201.3" y="70.9">14</text>
<text x="111.7" y="74.7">54</text>
<text x="144.7" y="72.1">22</text>
<text x="144.7" y="74.7">23</text>
<text x="144.7" y="77.2">41</text>
<text x="29.1" y="79.8">1</text>
<text x="29.1" y="82.3">3</text>
<text x="38" y="79.8">2</text>
<text x="38" y="82.3">4</text>
<text x="112.3" y="79.8">8</text>
<text x="112.3" y="82.3">9</text>
<text x="144.7" y="79.8">42</text>
<text x="144.7" y="82.3">43</text>
<text x="193" y="82.3">1</text>
<text x="201.9" y="82.3">2</text>
<text x="29.1" y="84.8">5</text>
<text x="29.1" y="87.4">7</text>
<text x="29.1" y="89.9">9</text>
<text x="37.4" y="89.9">10</text>
<text x="38" y="84.8">6</text>
<text x="38" y="87.4">8</text>
<text x="111.7" y="84.8">10</text>
<text x="111.7" y="87.4">11</text>
<text x="111.7" y="89.9">24</text>
<text x="144.7" y="84.8">44</text>
<text x="144.7" y="87.4">45</text>
<text x="144.7" y="89.9">46</text>
<text x="193" y="84.8">3</text>
<text x="193" y="87.4">5</text>
<text x="193" y="89.9">7</text>
<text x="201.9" y="84.8">4</text>
<text x="201.9" y="87.4">6</text>
<text x="201.9" y="89.9">8</text>
<text x="28.5" y="92.5">11</text>
<text x="28.5" y="95">13</text>
<text x="37.4" y="92.5">12</text>
<text x="37.4" y="95">14</text>
<text x="111.7" y="92.5">25</text>
<text x="111.7" y="95">37</text>
<text x="144.7" y="92.5">49</text>
<text x="144.7" y="95">50</text>
<text x="192.4" y="95">11</text>
<text x="193" y="92.5">9</text>
<text x="201.3" y="92.5">10</text>
<text x="201.3" y="95">12</text>
<text x="111.7" y="97.5">38</text>
<text x="111.7" y="100.1">39</text>
<text x="144.7" y="100.1">26</text>
<text x="192.4" y="97.5">13</text>
<text x="201.3" y="97.5">14</text>
<text x="111.7" y="102.6">40</text>
<text x="111.7" y="105.2">51</text>
<text x="111.7" y="107.7">52</text>
<text x="144.7" y="102.6">27</text>
<text x="144.7" y="105.2">28</text>
<text x="144.7" y="107.7">55</text>
<text x="111.7" y="110.2">53</text>
<text x="112.3" y="112.8">2</text>
<text x="144.7" y="110.2">56</text>
<text x="144.7" y="112.8">57</text>
<text x="193" y="111.5">1</text>
<text x="201.9" y="111.5">2</text>
<text x="112.3" y="115.3">3</text>
<text x="112.3" y="117.9">4</text>
<text x="144.7" y="115.3">58</text>
<text x="144.7" y="117.9">59</text>
<text x="193" y="114">3</text>
<text x="193" y="116.6">5</text>
<text x="193" y="119.1">7</text>
<text x="201.9" y="114">4</text>
<text x="201.9" y="116.6">6</text>
<text x="201.9" y="119.1">8</text>
<text x="144.7" y="125.5">29</text>
<text x="144.7" y="120.4">61</text>
<text x="144.7" y="122.9">62</text>
<text x="192.4" y="124.2">11</text>
<text x="193" y="121.7">9</text>
<text x="201.3" y="121.7">10</text>
<text x="201.3" y="124.2">12</text>
<text x="144.7" y="128">30</text>
<text x="144.7" y="130.6">33</text>
<text x="192.4" y="126.7">13</text>
<text x="201.3" y="126.7">14</text>
<text x="144.7" y="133.1">34</text>
<text x="144.7" y="135.6">35</text>
<text x="144.7" y="138.2">36</text>
<text x="129.3" y="146.1" transform="rotate(-90 129.3 146.1)">18</text>
<text x="131.8" y="146.1" transform="rotate(-90 131.8 146.1)">12</text>
<text x="83.6" y="177.2" transform="rotate(-90 83.6 177.2)">3</text>
<text x="78.4" y="180.1">1</text>
</g>
<g font-size="1.8" fill="#0f0f0f">
<text x="112.3" y="56.9">7</text>
<text x="34.3" y="64.4">VSSA</text>
<text x="34.3" y="61.9">VDDA</text>
</g>
<g font-size="1.4" fill="#0f0f0f">
<text x="202" y="28.9">VBAT</text>
<text x="34.3" y="32.7">VBAT</text>
<text x="34.3" y="30.2">reset</text>
<text x="68.4" y="32.7">reset</text>
<text x="124.2" y="49.5" transform="rotate(-90 124.2 49.5)">VBAT</text>
<text x="109.2" y="56.9">nrst</text>
<text x="153.7" y="56.9">PA0</text>
<text x="153.7" y="59.4">PA1</text>
<text x="183.4" y="55.6">PC0</text>
<text x="183.4" y="58.1">PC1</text>
<text x="210.8" y="55.6">PC13</text>
<text x="210.8" y="58.1">PC12</text>
<text x="153.7" y="62">PA2</text>
<text x="153.7" y="64.5">PA3</text>
<text x="183.4" y="65.8">PC4</text>
<text x="183.4" y="63.2">PC3</text>
<text x="183.4" y="60.7">PC2</text>
<text x="210.8" y="60.7">PC11</text>
<text x="210.8" y="63.2">PC10</text>
<text x="210.8" y="65.8">PC9</text>
<text x="97.2" y="69.6">OSC_OUT</text>
<text x="98.5" y="67">OSC_IN</text>
<text x="153.7" y="69.6">PA5</text>
<text x="153.7" y="67">PA4</text>
<text x="183.4" y="68.3">PC5</text>
<text x="183.4" y="70.8">PC6</text>
<text x="210.8" y="70.8">PC7</text>
<text x="210.8" y="68.3">PC8</text>
<text x="100.9" y="74.7">PD2</text>
<text x="153.7" y="77.2">PA8</text>
<text x="153.7" y="74.7">PA7</text>
<text x="153.7" y="72.1">PA6</text>
<text x="44.4" y="82.3">SYS_JTMS-SWDIO</text>
<text x="100.9" y="79.7">PC0</text>
<text x="100.9" y="82.3">PC1</text>
<text x="153.7" y="79.7">PA9</text>
<text x="153.7" y="82.3">PA10</text>
<text x="183.4" y="82.3">PB0</text>
<text x="210.8" y="82.3">PB14</text>
<text x="231.7" y="81">PB7</text>
<text x="231.7" y="78.5">PB6</text>
<text x="44.4" y="84.8">SYS_JTCK-SWCLK</text>
<text x="44.4" y="87.4">SYS_JTDO-TRACESWO</text>
<text x="44.4" y="89.9">SYS_JTDI</text>
<text x="100.9" y="89.9">PC4</text>
<text x="100.9" y="87.4">PC3</text>
<text x="100.9" y="84.8">PC2</text>
<text x="153.7" y="89.9">SYS_JTMS-SWDIO</text>
<text x="153.7" y="84.8">PA11</text>
<text x="153.7" y="87.4">PA12</text>
<text x="183.4" y="84.8">PB1</text>
<text x="183.4" y="89.9">PB4</text>
<text x="183.4" y="87.4">PB2</text>
<text x="210.8" y="87.4">PB12</text>
<text x="210.8" y="84.8">PB13</text>
<text x="210.8" y="89.9">PB11</text>
<text x="44.4" y="92.4">nrst</text>
<text x="100.9" y="95">PC6</text>
<text x="100.9" y="92.4">PC5</text>
<text x="153.7" y="92.4">SYS_JTCK-SWCLK</text>
<text x="153.7" y="95">SYS_JTDI</text>
<text x="183.4" y="95">PB6</text>
<text x="183.4" y="92.4">PB5</text>
<text x="210.8" y="92.4">PB10</text>
<text x="210.8" y="95">PB9</text>
<text x="100.9" y="100.1">PC8</text>
<text x="100.9" y="97.5">PC7</text>
<text x="153.7" y="100.1">PB0</text>
<text x="183.4" y="97.5">PB7</text>
<text x="210.8" y="97.5">PB8</text>
<text x="231.8" y="100.1">PA9</text>
<text x="99.9" y="105.1">PC10</text>
<text x="99.9" y="107.7">PC11</text>
<text x="100.9" y="102.6">PC9</text>
<text x="153.7" y="107.7">SYS_JTDO-TRACESWO</text>
<text x="153.7" y="105.1">PB2</text>
<text x="153.7" y="102.6">PB1</text>
<text x="230.9" y="102.6">PA10</text>
<text x="55.3" y="111.5">OSC_IN</text>
<text x="83.8" y="111.5">OSC_OUT</text>
<text x="99.9" y="110.2">PC12</text>
<text x="99.9" y="112.8">PC13</text>
<text x="153.7" y="112.8">PB5</text>
<text x="153.7" y="110.2">PB4</text>
<text x="183.6" y="111.5">PA0</text>
<text x="210.8" y="111.5">PB15</text>
<text x="95.2" y="117.8">OSC32_OUT</text>
<text x="96.6" y="115.3">OSC32_IN</text>
<text x="153.7" y="117.8">PB7</text>
<text x="153.7" y="115.3">PB6</text>
<text x="183.6" y="119.1">PA3</text>
<text x="183.6" y="116.6">PA2</text>
<text x="183.6" y="114">PA1</text>
<text x="210.8" y="119.1">PA10</text>
<text x="210.8" y="114">PA12</text>
<text x="210.8" y="116.6">PA11</text>
<text x="40.6" y="125.5">VBAT</text>
<text x="153.7" y="120.4">PB8</text>
<text x="153.7" y="122.9">PB9</text>
<text x="153.7" y="125.5">PB10</text>
<text x="183.6" y="124.2">PA5</text>
<text x="183.6" y="121.6">PA4</text>
<text x="210.8" y="124.2">PA8</text>
<text x="210.8" y="121.6">PA9</text>
<text x="233.1" y="124.2">PA8</text>
<text x="153.7" y="128">PB11</text>
<text x="153.7" y="130.5">PB12</text>
<text x="183.6" y="126.7">PA6</text>
<text x="210.8" y="126.7">PA7</text>
<text x="233" y="126.7">PC9</text>
<text x="53.4" y="135.6">OSC32_IN</text>
<text x="83.8" y="135.6">OSC32_OUT</text>
<text x="153.7" y="133.1">PB13</text>
<text x="153.7" y="135.6">PB14</text>
<text x="153.7" y="138.2">PB15</text>
<text x="66.6" y="180.1">PB8</text>
</g>
</svg>
